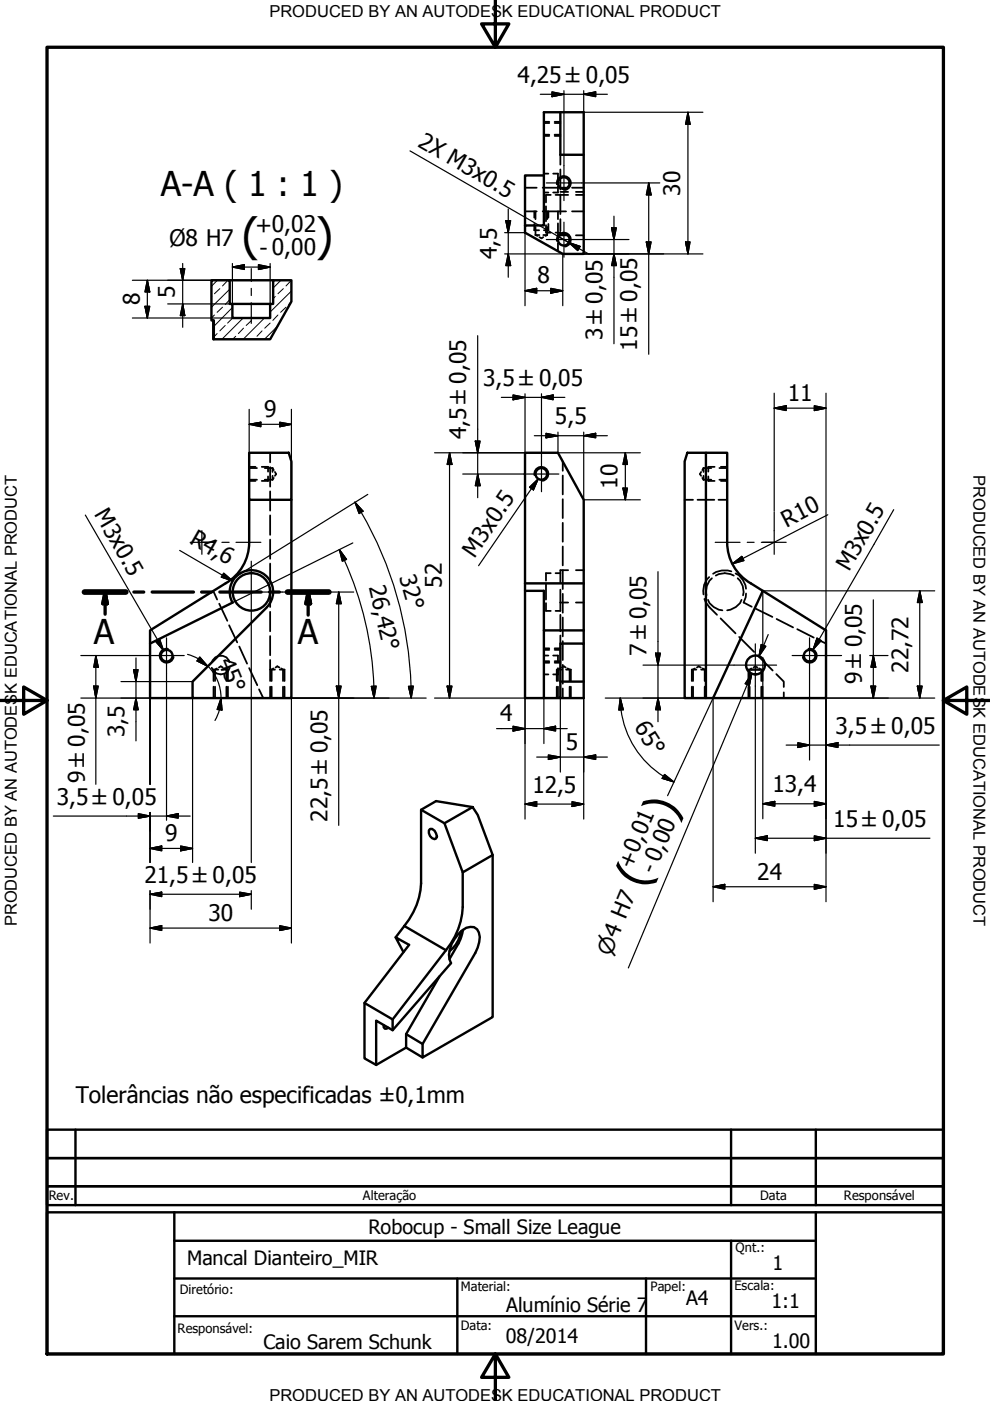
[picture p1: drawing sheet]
<svg xmlns="http://www.w3.org/2000/svg" width="210mm" height="297mm" viewBox="0 0 210 297" stroke-linecap="round" stroke-linejoin="round" font-family="sans-serif">
<!-- layer: Visible (ISO) -->
<g fill="none" stroke="#000" stroke-width=".51">
<path d="M115.3 23.8h8.5v30h-4.5l-8-4.5v-1.5h4zM115.3 37.2h-4v10.6M118.8 23.8v9h5M44.8 59.4h3.9v5h.6v3h8v-3h.6v-5h3.9v4.5l-4.5 8h-12v-4h-.5zM48.7 59.4h9.2M45.2 67.9v4h.1M49.3 64.4h8M52.8 96h8.4l.6 1.8v8.2h-9zM145.7 96h4v52h-4.5v-50.2zM149.7 96h4.5v19M52.8 106v9M52.8 115a10 10 0 0 1-5 8.7l-16 10v14.3h9"/>
<path d="M61.8 106v42h-21v-3.5l15.8-15.8a4.6 4.6 0 0 0 .2-6.2 4.6 4.6 0 0 0-6.1-.8 4.6 4.6 0 0 0-1.4 6.1M154.2 115a10 10 0 0 0 5 8.7l2.5 1.6-10.5 22.7M49.3 127.7l-17.5 8.7M111.3 125.3v-29.3h7l5.5 10v27.7M111.3 123.7h12.5M115.3 133.7v-8.4h-4v22.7h4M123.8 133.7h-8.5v14.3h3.5v-11.6h5v11.6h-5M123.8 133.7v2.7M161.7 125.3l13.4 8.4v14.3h-25.4M118.8 144.5h5M159.3 142h1.7M89.3 171.7l4.9 2.8"/>
<path d="M91.2 175.8a1.42 1.42 0 0 1 1.3 2 1.29 1.29 0 0 1-1.6-1.7zM94.2 174.5l6-3.4 1.1 1.7 3.2 8.5-6.4 3.7zM100.2 171.1l-7.7-1.3-3.2 1.9v15.5a15.2 15.2 0 0 1-3.6 9.1M85.7 196.3l8.9 5.2M85.7 196.3l-1.8 2.4M97.7 197.5a6.4 6.4 0 0 1-2.4 4.2M98.1 185v7.3a15.5 15.5 0 0 1-3.5 9.2M98.2 197.2a14.1 14.1 0 0 1-2.9 6.1M104.5 181.3v34.3l-14.9 8.6v-2.9l11.2-19.3a5.9 5.9 0 0 0 .7-4.3 1.79 1.79 0 0 0-2.6-1 7.5 7.5 0 0 0-3.7 5.7l.1 1 .3 .8-12.4 14.2-3.4-2v9.4l-2.5-1.4v-11.8l5.9 3.5M81.3 217.3v.5l.3 .3 .8-.2M83.2 216.1v2.3M85.5 201.9l-1.6-3.2 2.8 1.6-9.4 12.3"/>
<path d="M86.1 219.3l3.5 2M93.2 207.1l-7.1 12.2v2.8M94.6 201.5l-11.4 14.6M89.6 224.2l-3.5-2.1-6.3 3.7"/>
<circle cx="119.5" cy="38.8" r="1.24"/>
<circle cx="119.5" cy="50.8" r="1.24"/>
<circle cx="114.8" cy="100.5" r="1.24"/>
<circle cx="35.3" cy="139" r="1.24"/>
<circle cx="53.3" cy="125.5" r="4"/>
<circle cx="171.7" cy="139" r="1.24"/>
<circle cx="160.2" cy="141" r="2"/>
</g>
<!-- layer: Hidden (ISO) -->
<g fill="none" stroke="#000" stroke-width=".38">
<path d="M111.3 39.8h2.5M115.1 39.8h4.9M115.3 25.8h1.2M115.3 28.8h1.2M115.3 36.8h1M115.3 26.1h1.2M115.3 28.6h1.2M117.3 36.8h1v1.3M117.6 25.8h1.2M117.6 28.8h1.2M117.6 26.1h1.2M117.6 28.6h1.2"/>
<path d="M118.3 39.5v1.3h-1M118.8 32.8v2.1M118.8 35.9v4.3M121.3 39.8h2.5M111.3 44.8h2.5M113.3 44.8v1.4M113.3 47.5v1.3h1M113.5 49.8h.9M113.5 49.8l.5 .2M113.5 44.8v1.7M113.5 48.1v1.7M114.4 50.3l.4 .2 .4-.2"/>
<path d="M115.1 44.8h4.9M115.2 49.8h.8M115.3 40.8h1M115.8 43.7v3.2M115.8 47.7v1.6h1M116 49.8l-.4 .2M116 44.8v1.7M116 48.1v1.7M116.3 44.8v1.4M116.3 47.5v1.3h-1M116.8 41.3h-1v1.6M117.8 41.3h2.7"/>
<path d="M117.8 49.3h1M118.3 44.8v1.7M118.3 47.4v3.3M118.3 51.5v1.8M118.8 46.5v2.5M118.8 41.2v4.2M118.8 49.5v.4h1.7M118.8 40.7h1.7M121.3 44.8h2.5M122.1 41.3h1.7M122.1 40.7h1.7M122.1 49.9h1.7"/>
<path d="M52.8 99.2h1.7M52.8 99h1.4M55.5 99h1.3v1M56.1 99.2h1.7M57.3 96v2M57.3 99v4.2M57.8 99.2v.9M57.8 99.2l.2 .5M119.3 97.8v2M149.2 99.2h1.6M149.2 99.2v.9M149.2 99.2l-.3 .5"/>
<path d="M151.5 99h-1.3v1M152.5 99.2h1.7M152.8 99h1.4M52.8 101.7h1.7M52.8 102h1.4M56.1 101.7h1.7M56.8 101v1h-1.3M57.3 104.2v4.1M57.3 109.3v4.1M57.3 114.4v4.1M57.3 119.5v4.1M57.8 100.9v.8"/>
<path d="M58 101.3l-.2 .4M58.3 100.1l.2 .4-.2 .4M119.3 100.8v4M119.3 105.8v4M119.3 110.9v4M119.3 115.9v4M145.2 106h1.7M147.9 106h3.5M148.7 100.1l-.3 .4 .3 .4M148.9 101.3l.3 .4M149.2 101.7h1.6M149.2 100.9v.8"/>
<path d="M150.2 101v1h1.3M152.3 106h1.9M152.5 101.7h1.7M152.8 102h1.4M45.2 125.3l.8 1.8M46.5 128l1.7 3.6M48.6 132.6l1.7 3.6M50.7 137.1l1.7 3.6M57.3 124.6v4.1M57.3 129.7v4.1M57.3 134.9v4M57.3 139.9v4.5"/>
<path d="M115.3 137.5h1.2M115.3 139h1M115.3 137.8h1.2M115.8 123.9v3.2M115.8 127.9v1.6h1M116.8 121.5h-1v1.6M117.3 139h1v1.3M117.6 137.5h1.2M117.6 137.8h1.2M117.8 121.5h1M118.8 125v4.5h-1M118.8 130.4v3.4"/>
<path d="M118.8 134.7v1.7M118.8 127.7h1.7M119.3 120.9v4M119.3 125.9v4M119.3 130.9v4M119.3 135.9v4M120.5 120.9h-1.7v2.7M122.1 127.7h1.7M122.1 120.9h1.7M149.4 127l.3 .7 .7 1.1 1.6 1.6M150.1 127.2a3.7 3.7 0 0 0 3.1 2.2M150.4 122.4a3.9 3.9 0 0 0-1.2 3.6"/>
<path d="M150.9 122.6a3.6 3.6 0 0 0-1.1 3.6M151.8 122a3.8 3.8 0 0 1 3.8 0M152.8 131.1l3.2 3.2M155.1 121.1a4.4 4.4 0 0 0-3.9 .6M156 121.6a4.1 4.1 0 0 1 2.2 3.2M156.4 122.6a3.6 3.6 0 0 1 1.1 3.6M156.7 135.1l3.2 3.1M157.2 127.2a3.7 3.7 0 0 1-3 2.2M158.2 125.8l-.1 .8-.4 1.1 1.7 .9M160.3 129.1l3.5 1.7M160.7 139l3.1 3.2M164.7 131.2l3.4 1.8"/>
<path d="M169 133.4l3.5 1.8M173.4 135.6l1.7 .8M44.9 141.6a2 2 0 0 0 1.9 1.4 2 2 0 0 0 1.9-1.4M45 140.4a1.92 1.92 0 0 1 1.8-1.4 1.92 1.92 0 0 1 1.8 1.4M45.3 145.6v2.4M45.6 145.6v2.4M46 141.7l-.4 .3v2.4M46.3 142h-1v2.4M46.4 141.5l.4-.2 .4 .2M47.3 142h1v2.4M47.6 141.7l.4 .3v2.4M48 145.6v2.4"/>
<path d="M48.3 145.6v2.4M52.8 141.7l1.7 3.6M54.9 146.2l.9 1.8M57.3 142h1M57.3 145.6v2.4M57.6 145.6v2.4M58 141.7l-.4 .3v2.4M58.4 141.5l.4-.2 .4 .2M59.3 142h1v2.4M59.6 141.7l.4 .3v2.4M60 145.6v2.4M60.3 145.6v2.4"/>
<path d="M115.3 140.5h1.2M115.3 143h1M115.3 140.2h1.2M117.3 143h1M117.6 140.5h1.2M117.6 140.2h1.2M118 145.6v2.4M118.3 141.7v2.7M118.3 145.6v2.4M118.7 141.7l-.4 .3M119.1 142h-1.1v2.4M119.1 141.5l.5-.2 .4 .2"/>
<path d="M119.3 141v4M119.3 146v2M120 142h1v2.4M120.3 141.7l.5 .3v2.4M120.8 145.6v2.4M121 145.6v2.4M146.7 145.6v2.4M146.9 145.6v2.4M147.3 141.7l-.4 .3v2.4M147.6 142h-.9v2.4M147.8 141.5l.3-.2 .5 .2M148.7 142h1"/>
<path d="M149 141.7l.4 .3v2.4M149.4 145.6v2.4M158.7 145.6v2.4M158.9 142h-.2v2.4M158.9 145.6v2.4M159.1 142h.2M159.3 141.7l-.4 .3v2.4M159.8 141.5l.3-.2 .5 .2M161 142h.2M161 141.7l.4 .3M161.4 142h.3v2.4M161.4 142v2.4"/>
<path d="M161.4 145.6v2.4M161.7 145.6v2.4M164.6 142.9l1.6 1.6v1.2M166.2 146.8v1.2"/>
</g>
<!-- layer: Visible Narrow (ISO) -->
<path d="M118.1 39.1a1.49 1.49 0 0 1 1.2-1.8 1.49 1.49 0 0 1 1.7 1.3 1.49 1.49 0 0 1-1.2 1.7M118.1 51.1a1.49 1.49 0 0 1 1.2-1.8 1.49 1.49 0 0 1 1.7 1.3 1.49 1.49 0 0 1-1.2 1.7M113.3 100.7a1.49 1.49 0 0 1 1.2-1.7 1.49 1.49 0 0 1 1.7 1.2 1.49 1.49 0 0 1-1.2 1.7M35.6 137.5a1.49 1.49 0 0 0-1.7 1.3 1.49 1.49 0 0 0 1.2 1.7 1.49 1.49 0 0 0 1.7-1.2M171.4 137.5a1.49 1.49 0 0 1 1.7 1.3 1.49 1.49 0 0 1-1.2 1.7 1.49 1.49 0 0 1-1.7-1.2" fill="none" stroke="#000" stroke-width=".38"/>
<!-- layer: Section Line (ISO) -->
<path d="M17.9 125.5h8.8M22.3 125.5l.4 2.5h-.9zM22.3 125.5v4.7M28.4 125.5h2.1M32.3 125.5h8.7M42.7 125.5h2.1M46.6 125.5h8.8M57.1 125.5h2.1M61 125.5h8.7M65.3 125.5l.5 2.5h-1zM65.3 125.5v4.9" fill="none" stroke="#000" stroke-width=".7"/>
<path d="M17.9 125.5h8.8M61 125.5h8.7" fill="none" stroke="#000" stroke-width="1.2"/>
<path d="M22.3 125.5l.4 2.5zM22.3 125.5l.4 2.5h-.9zM65.3 125.5l.5 2.5zM65.3 125.5l.5 2.5h-1z" fill="#000" stroke="#000" stroke-width=".7"/>
<!-- layer: Border (ISO) -->
<path d="M10 10h190v277.1h-190zM105 0v10l-2.9-4.9h5.8l-2.9 4.9M0 148.5h10l-5-2.8v5.7l5-2.9M200 148.5l5 2.9v-5.7l-5 2.8h10M105 287.1l2.9 4.9h-5.8l2.9-4.9v9.9" fill="none" stroke="#000" stroke-width=".7"/>
<!-- layer: Title (ISO) -->
<path d="M10 239.5h190v6h-190zM16 239.5v16M155 239.5v16M173 239.5v16M10 245.5h190v6h-190zM10 251.5h190v4h-190zM37 263.1h136M137 271.1v16" fill="none" stroke="#000" stroke-width=".51"/>
<!-- layer: Title (ANSI) -->
<path d="M10 257h190v30.1h-190zM37 257v30.1M173 257v30.1M37 279.1h136M37 271.1h136M97 271.1v16M155 263.1v24" fill="none" stroke="#000" stroke-width=".51"/>
<!-- layer: Hatch (ISO) -->
<g fill="none" stroke="#000" stroke-width=".21">
<path d="M46.1 59.4l-1.3 1.3M48.3 59.5l-1.1 1.1M59.6 59.4l-1.7 1.7M61.7 59.5l-1.1 1.1M44.9 62.9h-.1M45.5 66.8l-.7 .6M46 70.7l-.7 .7M46.6 61.2l-1.1 1.1M47.2 65.1l-1.2 1.1M47.8 69l-1.2 1.2M48.7 61.3l-3.9 3.8M48.7 63.5l-.9 1.1"/>
<path d="M49.3 65.2l-4 4M49.3 67.4l-1 1.1M50 71.3l-.7 .6M51.6 67.4l-4.5 4.5M51.6 69.6l-1.1 1.1M53.3 67.9l-1.1 1.1M53.9 71.9h-.1M55.6 70.2l-1.1 1.1M56.1 67.4l-4.5 4.5M57.3 68.5l-1.2 1.1M58.4 62.9l-.5 .5M58.9 69.1l-2.8 2.8"/>
<path d="M58.9 66.8l-1.1 1.1M60.1 61.2l-1.2 1.1M60.6 65.1l-1.1 1.1M61.8 61.7l-4.5 4.5M61.8 63.9l-.6 .7"/>
</g>
<!-- layer: Center Mark (ISO) -->
<g fill="none" stroke="#000" stroke-width=".25">
<path d="M115.8 38.8h7.5M119.6 35.1v7.4M115.8 50.8h7.5M119.6 47.1v7.4M114.8 96.8v7.5M42.8 112.5v2.5h-2.5M42.8 115v2.5M45.3 115h-2.5h2.7M47.1 115h1.5M50 115h5.3M53.3 119v13M111.1 100.5h7.4"/>
<path d="M151.6 115h5.3M158.4 115h1.5M161.4 115h2.7M161.7 115h5M164.1 112.5v5M31.6 139h7.5M35.3 135.2v7.5M46.8 125.5h13M160.1 136.5v9M168 139h7.4M171.6 135.2v7.5M155.6 141h9.1"/>
</g>
<!-- layer: Dimension (ISO) -->
<g fill="none" stroke="#000" stroke-width=".25">
<path d="M114.6 20h14.2M117 19.5l2.6 .5-2.6 .5zM119.6 19.2v15.9M123.8 20l2.5-.5v1zM123.8 19.2v4.6h25.2M123.3 38.8h16.6M137.5 38.8l.5 2.5h-1zM137.5 38.8v36.3M145.9 23.8l.4 2.5h-.9zM145.9 23.8v30M28.1 59.4h20.6M31.2 59.4l.5 2.5h-1z"/>
<path d="M31.2 59.4v8M38.2 56.9h1l-.5 2.5zM38.7 55.9v13.5M49.3 56.6l2.5-.5v1zM49.3 56.6h8M49.3 55.9v8.5h-13.7M54.8 56.1l2.5 .5-2.5 .5zM57.3 55.9v8.5M107 49.3h4.3v15.5M107 53.8h12.3v11M107.3 46.8h1l-.5 2.5zM107.8 53.8l.5 2.5h-1z"/>
<path d="M107.8 44.3v14.5M123.3 50.8h10M123.8 53.8h25.2M129.7 48.3h1l-.5 2.5zM130.2 53.8l.5 2.5h-1zM130.2 45.8v27.1M137 51.3h1l-.5 2.5zM145.4 51.3h.9l-.4 2.5zM28.1 67.4h21.2M30.7 64.9h1l-.5 2.5zM38.7 64.4l.5 2.5h-1zM101.3 71.2v34.3"/>
<path d="M111.3 61.6l2.5-.5v1.1zM111.3 61.6h8M116.8 61.1l2.5 .5-2.5 .6zM52.8 90l2.5-.5v1zM52.8 90h9M52.8 86.8v19.2M59.3 89.5l2.5 .5-2.5 .5zM61.8 86.8v19.2M95.3 96l.5 2.5h-1zM95.3 96v52M100.8 93.5h1l-.5 2.5zM106.3 84.3h13.5"/>
<path d="M108.8 83.7l2.5 .6-2.5 .5zM111.3 83.5v12.5h-19.2M113.3 92.4h15.5M114.8 84.3l2.5-.6v1.1zM114.8 83.5v13.3M115.8 91.9l2.5 .5-2.5 .4zM118.3 91.6v4.4h17.5M123.8 92.4l2.5-.5v.9zM123.8 91.6v14.4h12M132.6 96l.4 2.5h-.9zM132.6 96v10M164.1 86.5l2.6-.5v1z"/>
<path d="M164.1 86.5h11M164.1 83.4v24.9M172.7 86l2.4 .5-2.4 .5zM175.1 83.4v50.3M38.1 116.7l11.2 6.5M71.9 116.5l1.6 2.1-.9 .4zM71.9 116.5l1.1 2.3M73 118.8a70.7 70.7 0 0 1 6.3 26.7M74.8 115.1l-20.7 10.3M75.2 106.5l1.8 1.9-.9 .5zM75.2 106.5a77.8 77.8 0 0 1 11.9 39M78 104.8l-24.6 15.3"/>
<path d="M98.1 100.5h13M101.3 100.5l.5 2.5h-1zM132.1 103.5h.9l-.4 2.5zM155.3 119.6l2-1.6 .4 .9zM164.1 108.5v4M175.5 109.1l-20.2 10.5M17.1 139h14.5M20.3 139l.5 2.5h-.9zM20.3 139v27.3M28.8 139.5v17.6M39.8 138.7l2.3 1M42.1 139.7l2 1.6"/>
<path d="M42.4 139.3l1.7 2-2.3-1.2zM47.4 121.5l1.9 1.7-2.4-.8zM47.9 123.6l-.1 .1M53.2 125.8l-3.9 1.9M53.2 120.3l-3.6 2.2M53.3 132v14.2M53.7 125.6l-.3 .1M59.8 125.5h15.2M71.8 125.5l.5 2.5h-1zM71.8 125.5v49.5M139 138.5h1l-.5 2.5zM139.5 121.2v31.8"/>
<path d="M161.4 136.6l1 .4-1.5 2.2zM161.7 139.4v1.5M162.9 134.5l-2 4.7M175.4 139h3M184.4 139h3.9M185.2 139l.5 2.5h-1zM185.2 127.2v20.8M195 125.3l.5 2.4h-1zM195 125.3v22.7M198.2 125.3h-36.5v11.6M17.1 148h14.7v18.3M19.9 145.5h.9l-.5 2.5z"/>
<path d="M25.7 144.5h15.1M28.3 142h1l-.5 2.5zM28.8 148l.5 2.5h-1zM35.3 142.7v31.2M40.8 148v34.9M44.1 141.2a9.6 9.6 0 0 1 2.8 6.8l-.4 2.5M46.5 150.5l-.9 2.3M46.9 148l.2 2.5-1.1-.1zM53.3 146.3v36.6M71.3 145.5h1l-.5 2.5zM78.7 145.5h1.1l-.5 2.5zM79.2 145.5l.1 2.5"/>
<path d="M86.6 145.5h1l-.4 2.5zM87.1 145.5l.1 2.5M90.4 148h-28.6v51.9M92.1 148h19.2v25.7M94.8 145.5h1l-.5 2.5zM105.3 154.5h15M108.8 154l2.5 .5-2.5 .5zM115.3 154.5l2.5-.5v1zM115.3 148v9.7M118.8 148v15.7M123.8 148v25.7M128.3 148h22.9l-9.7 20.7"/>
<path d="M131.5 148l.6 2.5h-.9zM131.5 148l.1 2.5M131.7 150.5a19.7 19.7 0 0 0 9 14.1M136.3 148h14.9v43.2M136.3 141h19.3M139.5 148l.5 2.5h-1zM158.4 145.1l1-2.2-26.2 62.3M159.4 142.9l-.5 2.4-.9-.3zM160.1 145.5v35.4M161.7 141.1v32.5M166.7 158h32.4M169.2 157.5l2.4 .5-2.4 .5z"/>
<path d="M171.6 142.7v18.4M175.1 158l2.6-.5v1zM184.7 145.5h1l-.5 2.5zM194.5 145.5h1l-.5 2.5zM198.2 148h-23.1v43.2M11.3 173h29M29.3 172.5l2.5 .5-2.5 .5zM31.8 179.9l2.5-.5v1zM31.8 172.3v10.6M31.8 179.9h9M35.3 173l2.5-.5v1zM38.3 179.4l2.5 .5-2.5 .5z"/>
<path d="M111.3 170.5l2.5-.5v1zM111.3 170.5h12.5M113.8 160.5h15M116.3 160.1l2.5 .4-2.5 .5zM121.3 170l2.5 .5-2.5 .5zM123.8 160.5l2.5-.4v.9zM140.7 164.6l2.2 1.2M140.9 164.2l2 1.6-2.5-.8zM160.1 177.7l2.6-.5v1zM160.1 177.7h37.1M161.7 170.4l2.6-.5v1zM161.7 170.4h13.4"/>
<path d="M172.7 177.2l2.4 .5-2.4 .5zM172.7 169.9l2.4 .5-2.4 .5zM31.8 189.6l2.5-.4v.9zM31.8 196.8l2.5-.5v1zM31.8 188.8v11.1M31.8 189.6h21.5M31.8 196.8h30M50.8 189.2l2.5 .4-2.5 .5zM53.3 188.8v4M59.3 196.3l2.5 .5-2.5 .5zM151.2 188l2.5-.5v1zM151.2 188h23.9"/>
<path d="M172.7 187.5l2.4 .5-2.4 .5z"/>
</g>
<g fill="#000" stroke="#000" stroke-width=".25">
<path d="M123.8 20l2.5-.5zM123.8 20l2.5-.5v1zM117 20.5l2.6-.5zM117 19.5l2.6 .5-2.6 .5zM145.9 23.8l.4 2.5zM145.9 23.8l.4 2.5h-.9zM38.2 56.9l.5 2.5zM38.2 56.9h1l-.5 2.5zM49.3 56.6l2.5-.5zM49.3 56.6l2.5-.5v1zM54.8 57.1l2.5-.5zM54.8 56.1l2.5 .5-2.5 .5z"/>
<path d="M107.3 46.8l.5 2.5zM107.3 46.8h1l-.5 2.5zM107.8 53.8l.5 2.5zM107.8 53.8l.5 2.5h-1zM129.7 48.3l.5 2.5zM129.7 48.3h1l-.5 2.5zM130.2 53.8l.5 2.5zM130.2 53.8l.5 2.5h-1zM137 51.3l.5 2.5zM137 51.3h1l-.5 2.5zM137.5 38.8l.5 2.5zM137.5 38.8l.5 2.5h-1z"/>
<path d="M145.4 51.3l.5 2.5zM145.4 51.3h.9l-.4 2.5zM30.7 64.9l.5 2.5zM30.7 64.9h1l-.5 2.5zM31.2 59.4l.5 2.5zM31.2 59.4l.5 2.5h-1zM38.7 64.4l.5 2.5zM38.7 64.4l.5 2.5h-1zM111.3 61.6l2.5-.5zM111.3 61.6l2.5-.5v1.1zM116.8 62.2l2.5-.6zM116.8 61.1l2.5 .5-2.5 .6z"/>
<path d="M52.8 90l2.5-.5zM52.8 90l2.5-.5v1zM59.3 90.5l2.5-.5zM59.3 89.5l2.5 .5-2.5 .5zM95.3 96l.5 2.5zM95.3 96l.5 2.5h-1zM100.8 93.5l.5 2.5zM100.8 93.5h1l-.5 2.5zM108.8 84.8l2.5-.5zM108.8 83.7l2.5 .6-2.5 .5zM115.8 92.8l2.5-.4zM115.8 91.9l2.5 .5-2.5 .4z"/>
<path d="M114.8 84.3l2.5-.6zM114.8 84.3l2.5-.6v1.1zM123.8 92.4l2.5-.5zM123.8 92.4l2.5-.5v.9zM132.6 96l.4 2.5zM132.6 96l.4 2.5h-.9zM164.1 86.5l2.6-.5zM164.1 86.5l2.6-.5v1zM172.7 87l2.4-.5zM172.7 86l2.4 .5-2.4 .5zM71.9 116.5l1.6 2.1zM71.9 116.5l1.6 2.1-.9 .4z"/>
<path d="M75.2 106.5l1.8 1.9zM75.2 106.5l1.8 1.9-.9 .5zM101.3 100.5l.5 2.5zM101.3 100.5l.5 2.5h-1zM132.1 103.5l.5 2.5zM132.1 103.5h.9l-.4 2.5zM155.3 119.6l2-1.6zM155.3 119.6l2-1.6 .4 .9zM46.9 122.4l2.4 .8zM47.4 121.5l1.9 1.7-2.4-.8zM71.8 125.5l.5 2.5zM71.8 125.5l.5 2.5h-1z"/>
<path d="M139 138.5l.5 2.5zM139 138.5h1l-.5 2.5zM161.4 136.6l-.5 2.6zM161.4 136.6l1 .4-1.5 2.2zM195 125.3l.5 2.4zM195 125.3l.5 2.4h-1zM19.9 145.5l.4 2.5zM19.9 145.5h.9l-.5 2.5zM20.3 139l.5 2.5zM20.3 139l.5 2.5h-.9zM28.3 142l.5 2.5zM28.3 142h1l-.5 2.5z"/>
<path d="M28.8 148l.5 2.5zM28.8 148l.5 2.5h-1zM41.8 140.1l2.3 1.2zM42.4 139.3l1.7 2-2.3-1.2zM46.9 148l.2 2.5zM46.9 148l.2 2.5-1.1-.1zM71.3 145.5l.5 2.5zM71.3 145.5h1l-.5 2.5zM78.7 145.5l.6 2.5zM78.7 145.5h1.1l-.5 2.5zM86.6 145.5l.6 2.5zM86.6 145.5h1l-.4 2.5z"/>
<path d="M94.8 145.5l.5 2.5zM94.8 145.5h1l-.5 2.5zM108.8 155l2.5-.5zM108.8 154l2.5 .5-2.5 .5zM115.3 154.5l2.5-.5zM115.3 154.5l2.5-.5v1zM131.5 148l.6 2.5zM131.5 148l.6 2.5h-.9zM139.5 148l.5 2.5zM139.5 148l.5 2.5h-1zM159.4 142.9l-.5 2.4zM159.4 142.9l-.5 2.4-.9-.3z"/>
<path d="M169.2 158.5l2.4-.5zM169.2 157.5l2.4 .5-2.4 .5zM175.1 158l2.6-.5zM175.1 158l2.6-.5v1zM184.7 145.5l.5 2.5zM184.7 145.5h1l-.5 2.5zM185.2 139l.5 2.5zM185.2 139l.5 2.5h-1zM194.5 145.5l.5 2.5zM194.5 145.5h1l-.5 2.5zM29.3 173.5l2.5-.5zM29.3 172.5l2.5 .5-2.5 .5z"/>
<path d="M31.8 179.9l2.5-.5zM31.8 179.9l2.5-.5v1zM35.3 173l2.5-.5zM35.3 173l2.5-.5v1zM111.3 170.5l2.5-.5zM111.3 170.5l2.5-.5v1zM116.3 161l2.5-.5zM116.3 160.1l2.5 .4-2.5 .5zM121.3 171l2.5-.5zM121.3 170l2.5 .5-2.5 .5zM123.8 160.5l2.5-.4zM123.8 160.5l2.5-.4v.9z"/>
<path d="M140.4 165l2.5 .8zM140.9 164.2l2 1.6-2.5-.8zM160.1 177.7l2.6-.5zM160.1 177.7l2.6-.5v1zM161.7 170.4l2.6-.5zM161.7 170.4l2.6-.5v1zM172.7 178.2l2.4-.5zM172.7 177.2l2.4 .5-2.4 .5zM172.7 170.9l2.4-.5zM172.7 169.9l2.4 .5-2.4 .5zM31.8 189.6l2.5-.4zM31.8 189.6l2.5-.4v.9z"/>
<path d="M31.8 196.8l2.5-.5zM31.8 196.8l2.5-.5v1zM38.3 180.4l2.5-.5zM38.3 179.4l2.5 .5-2.5 .5zM50.8 190.1l2.5-.5zM50.8 189.2l2.5 .4-2.5 .5zM59.3 197.3l2.5-.5zM59.3 196.3l2.5 .5-2.5 .5zM151.2 188l2.5-.5zM151.2 188l2.5-.5v1zM172.7 188.5l2.4-.5zM172.7 187.5l2.4 .5-2.4 .5z"/>
</g>
<!-- layer: Symbol (ISO) -->
<path d="M86.9 32l33.7 19.4M118.5 50.2l2.1 1.2M120.6 51.4l2.4 .8-.5 .9zM120.6 51.4l4.3 2.5M18.1 109.2l16.6 28.7M112.3 103.3l1.8-1.8-1 2.4zM114.1 101.5l-12.6 18.4M189.5 108.1l-11 19.1M33 136l.8-.5 .9 2.4zM173.2 135.3l.9 .5-1.7 1.9zM178.4 127.3l-6 10.4" fill="none" stroke="#000" stroke-width=".25"/>
<path d="M120.6 51.4l2.4 .8zM120.6 51.4l2.4 .8-.5 .9zM114.1 101.5l-1 2.4zM112.3 103.3l1.8-1.8-1 2.4zM33 136l1.7 1.9zM33 136l.8-.5 .9 2.4zM173.2 135.3l-.8 2.4zM173.2 135.3l.9 .5-1.7 1.9z" fill="#000" stroke="#000" stroke-width=".25"/>
<!-- layer: Centerline (ISO) -->
<path d="M53.3 56.9v2.8M53.3 61.1v1.6M53.3 64.2v4.4" fill="none" stroke="#000" stroke-width=".25"/>
<g font-size="9.7">
<text x="51.3" y="53.1">(</text>
<text x="67" y="53.1">)</text>
<text x="142.6" y="174" transform="rotate(-67 142.6 174)">)</text>
<text x="136.5" y="188.5" transform="rotate(-67 136.5 188.5)">(</text>
</g>
<g font-size="7.2">
<text x="34.1" y="41.6">A-A ( 1 : 1 )</text>
<text x="19.9" y="136.5">A</text>
<text x="63.2" y="136.5">A</text>
</g>
<g font-size="4.8">
<text x="109.7" y="17.6">4,25 ±0,05</text>
<text x="88.4" y="31" transform="rotate(30 88.4 31)">2X M3x0.5</text>
<text x="144.2" y="41.5" transform="rotate(-90 144.2 41.5)">30</text>
<text x="35.9" y="52.2">Ø8 H7</text>
<text x="54.2" y="49.3">+0,02</text>
<text x="55.1" y="54.2">- 0,00</text>
<text x="105.3" y="54.9" transform="rotate(-90 105.3 54.9)">4,5</text>
<text x="29.7" y="64.8" transform="rotate(-90 29.7 64.8)">8</text>
<text x="37.1" y="63.2" transform="rotate(-90 37.1 63.2)">5</text>
<text x="114" y="60.1">8</text>
<text x="127.8" y="72.1" transform="rotate(-90 127.8 72.1)">3 ±0,05</text>
<text x="135.1" y="74.3" transform="rotate(-90 135.1 74.3)">15 ±0,05</text>
<text x="102.4" y="81.8">3,5 ±0,05</text>
<text x="56" y="88.4">9</text>
<text x="117.7" y="90">5,5</text>
<text x="167.1" y="85">11</text>
<text x="98.9" y="93.1" transform="rotate(-90 98.9 93.1)">4,5 ±0,05</text>
<text x="130.9" y="103.6" transform="rotate(-90 130.9 103.6)">10</text>
<text x="19.9" y="109.1" transform="rotate(60 19.9 109.1)">M3x0.5</text>
<text x="166.8" y="111.9" transform="rotate(-27 166.8 111.9)">R10</text>
<text x="40" y="115" transform="rotate(30 40 115)">R4,6</text>
<text x="100.6" y="118.4" transform="rotate(-56 100.6 118.4)">M3x0.5</text>
<text x="78.2" y="124.4" transform="rotate(77 78.2 124.4)">26,42°</text>
<text x="84.6" y="122.4" transform="rotate(74 84.6 122.4)">32°</text>
<text x="93.7" y="124.6" transform="rotate(-90 93.7 124.6)">52</text>
<text x="180" y="121.3" transform="rotate(-60 180 121.3)">M3x0.5</text>
<text x="46.2" y="140.3" transform="rotate(68 46.2 140.3)">45°</text>
<text x="137.1" y="139.1" transform="rotate(-90 137.1 139.1)">7 ±0,05</text>
<text x="192.6" y="142.6" transform="rotate(-90 192.6 142.6)">22,72</text>
<text x="182.8" y="145" transform="rotate(-90 182.8 145)">9 ±0,05</text>
<text x="106" y="153">4</text>
<text x="134.4" y="154.2" transform="rotate(57 134.4 154.2)">65°</text>
<text x="177.2" y="155.6">3,5 ±0,05</text>
<text x="26.4" y="156.3" transform="rotate(-90 26.4 156.3)">3,5</text>
<text x="120" y="158.9">5</text>
<text x="18" y="166" transform="rotate(-90 18 166)">9 ±0,05</text>
<text x="12.1" y="170.6">3,5 ±0,05</text>
<text x="112.9" y="168.1">12,5</text>
<text x="163.8" y="168">13,4</text>
<text x="35" y="178.3">9</text>
<text x="69.4" y="174.2" transform="rotate(-90 69.4 174.2)">22,5 ±0,05</text>
<text x="176.7" y="175.3">15 ±0,05</text>
<text x="134" y="184.4" transform="rotate(-67 134 184.4)">+0,01</text>
<text x="138.9" y="185.5" transform="rotate(-67 138.9 185.5)">- 0,00</text>
<text x="30.7" y="187.2">21,5 ±0,05</text>
<text x="160.5" y="186.5">24</text>
<text x="44.2" y="195.2">30</text>
<text x="16.1" y="233.8">Tolerâncias não especificadas ±0,1mm</text>
</g>
<text font-size="4.6" x="129.5" y="202.8" transform="rotate(-67 129.5 202.8)">⌀4 H7</text>
<g font-size="4.2">
<text x="78.1" y="261.5">Robocup - Small Size League</text>
<text x="39.7" y="268.2">Mancal Dianteiro_MIR</text>
<text x="163.8" y="269.2">1</text>
<text x="107.3" y="278.2">Alumínio Série 7</text>
<text x="145.5" y="276.7">A4</text>
<text x="163.6" y="277.2">1:1</text>
<text x="55.9" y="286.1">Caio Sarem Schunk</text>
<text x="107.3" y="284.7">08/2014</text>
<text x="163.7" y="285.9">1.00</text>
</g>
<g font-size="3.5">
<text x="57.1" y="3.6">PRODUCED BY AN AUTODESK EDUCATIONAL PRODUCT</text>
<text x="206.4" y="100.7" transform="rotate(90 206.4 100.7)">PRODUCED BY AN AUTODESK EDUCATIONAL PRODUCT</text>
<text x="3.6" y="196.4" transform="rotate(-90 3.6 196.4)">PRODUCED BY AN AUTODESK EDUCATIONAL PRODUCT</text>
<text x="57.1" y="297">PRODUCED BY AN AUTODESK EDUCATIONAL PRODUCT</text>
</g>
<g font-size="2.7">
<text x="10.4" y="254.5">Rev.</text>
<text x="77" y="254.5">Alteração</text>
<text x="161.2" y="254.5">Data</text>
<text x="178.9" y="254.4">Responsável</text>
<text x="156" y="265.4">Qnt.:</text>
<text x="38.1" y="274.4">Diretório:</text>
<text x="97.7" y="273.7">Material:</text>
<text x="137.9" y="273.8">Papel:</text>
<text x="155.7" y="273.6">Escala:</text>
<text x="97.7" y="282">Data:</text>
<text x="155.7" y="282">Vers.:</text>
<text x="37.7" y="282.6">Responsável:</text>
</g>
</svg>
